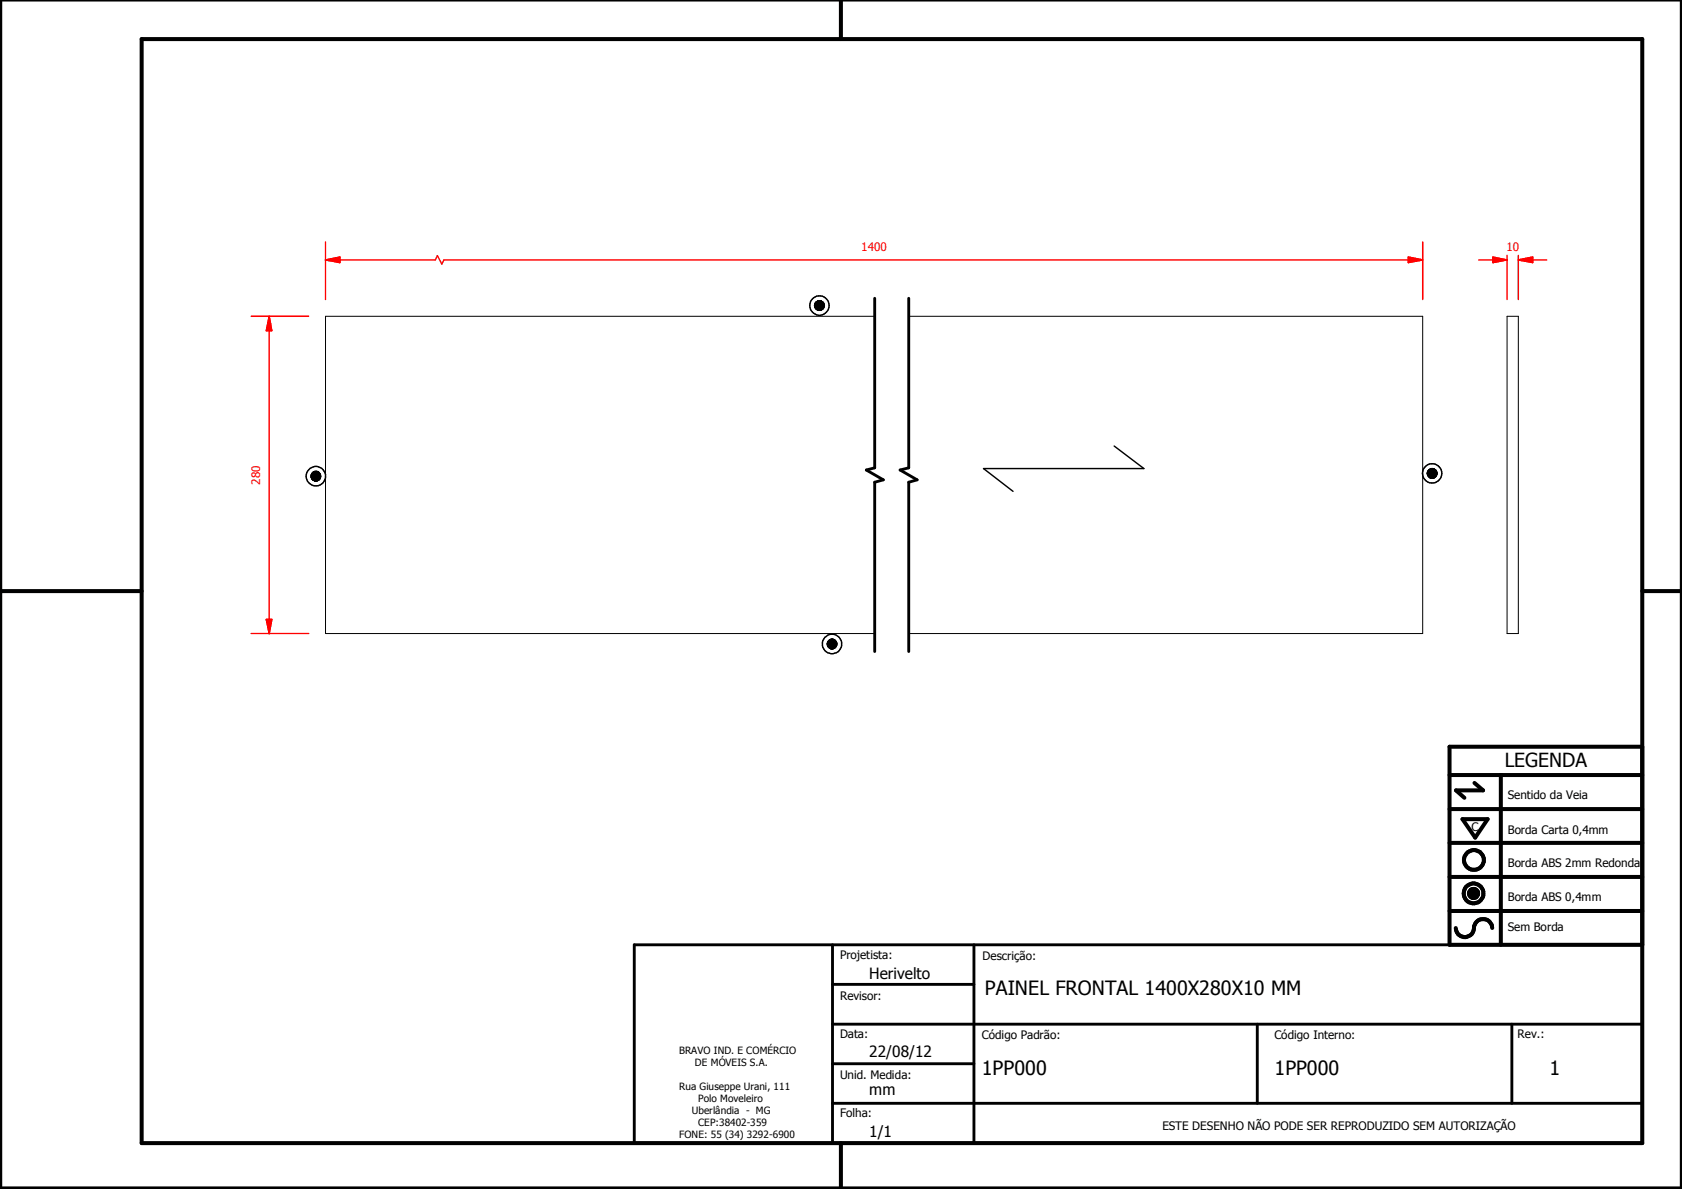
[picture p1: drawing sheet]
<svg xmlns="http://www.w3.org/2000/svg" width="297mm" height="210mm" viewBox="0 0 297 210" stroke-linecap="round" stroke-linejoin="round" font-family="sans-serif">
<g fill="none" stroke="#000" stroke-width=".18">
<path d="M143.8 53.8l1.8 .1zM143.8 53.9l1.8 .1zM143.8 54h1.8l-.1 .1zM143.8 54l1.7 .1h-1.6zM143.9 54.1h1.6zM143.9 54.1l1.6 .1zM143.9 53.8h1.7h-1.8zM143.9 53.8h1.7zM143.9 54.2l1.6 .1zM143.9 54.3h1.6zM143.9 54.3l1.6 .1zM143.9 53.7l1.6 .1h-1.6z"/>
<path d="M143.9 53.7l1.6 .1zM143.9 53.6l1.6 .1zM144 54.4h1.5zM144 54.4h1.4zM144 53.5l1.5 .1h-1.6zM144 53.5l1.5 .1zM144.1 54.4h1.3zM144.1 54.4l1.2 .1zM144.1 53.4l1.4 .1h-1.5zM144.1 53.4l1.4 .1zM144.1 54.5h1.2zM144.1 54.5l1.2 .1z"/>
<path d="M144.1 53.4h1.3zM144.1 54.6h1.2zM144.1 54.6l1.1 .1zM144.1 53.3l1.2 .1h-1.2zM144.1 53.3l1.2 .1zM144.1 53.3h1.2zM144.2 54.7h1zM144.2 54.7h.9zM144.2 53.3h1.1zM144.2 53.3h1zM144.3 54.7h.8zM144.3 53.2l.9 .1z"/>
<path d="M144.3 53.2h.8zM144.4 54.7h.7zM144.4 54.7h.6zM144.4 53.2h.7zM144.4 54.7l.5 .1zM144.4 53.1l.7 .1zM144.4 53.1h.6zM144.6 54.8h.3zM144.6 54.8h.2zM144.6 53.1h.4zM144.6 53.1h.3zM144.6 53.1h.2z"/>
<path d="M154.5 55.8h-97v56h97M160.5 55.8h90.7v56h-90.7M266.1 55.8h2v56h-2zM54.9 84l1.7 .1zM54.9 84.1h1.7zM54.9 84.1l1.7 .1zM54.9 84.2h1.7zM54.9 84.2l1.7 .1zM54.9 83.9l1.7 .1h-1.7zM54.9 83.9h1.7v.1zM55 84.3h1.6zM55 84.3l1.6 .1z"/>
<path d="M55 83.8l1.6 .1zM55 84.4h1.6zM55 84.4l1.5 .1zM55 83.7l1.6 .1h-1.6zM55 83.7l1.6 .1zM55.1 84.5h1.4zM55.1 84.5l1.4 .1zM55.1 84.6h1.4zM55.1 84.6h1.3zM55.1 83.7h1.5h-1.6zM55.1 83.7h1.5zM55.1 83.6l1.4 .1z"/>
<path d="M55.2 84.6h1.2zM55.2 84.6l1.1 .1zM55.2 83.5l1.3 .1h-1.4zM55.2 83.5l1.3 .1zM55.2 84.7h1.1zM55.2 84.7l1.1 .1zM55.2 83.4l1.2 .1zM55.3 84.8h1zM55.3 84.8h.9zM55.3 83.4h1h-1.1zM55.3 83.4h1zM55.4 84.8h.8z"/>
<path d="M55.4 84.8h.7zM55.4 83.3l.9 .1zM55.4 83.3h.8zM55.5 84.8h.6zM55.5 84.8l.5 .1zM55.5 83.3h.7zM55.5 83.3h.6zM55.5 84.9h.5zM55.6 84.9h.4zM55.6 84.9h.3zM55.6 83.2l.4 .1zM55.6 83.2h.4z"/>
<path d="M55.7 84.9h.2zM55.7 83.2h.3zM55.7 83.2h.2zM252 83.5l1.8 .1zM252 83.6l1.8 .1zM252 83.7h1.8zM252 83.7h1.7zM252.1 83.7h1.6zM252.1 83.7l1.6 .1zM252.1 83.4l1.7 .1h-1.8zM252.1 83.4l1.7 .1zM252.1 83.8l1.6 .1z"/>
<path d="M252.1 83.9h1.6zM252.1 83.9l1.6 .1zM252.1 83.3l1.6 .1h-1.6zM252.1 83.3l1.6 .1zM252.1 83.2l1.6 .1zM252.2 84h1.5zM252.2 84l1.4 .1zM252.2 83.1l1.5 .1h-1.6zM252.2 83.1l1.5 .1zM252.3 84.1h1.3zM252.3 84.1h1.2zM252.3 83.1h1.4h-1.5z"/>
<path d="M252.3 83.1h1.4zM252.3 84.1l1.2 .1zM252.3 83l1.3 .1h-1.3zM252.3 83l1.3 .1zM252.3 84.2h1.2zM252.3 84.2h1.1zM252.3 82.9l1.2 .1zM252.3 82.9h1.2zM252.4 84.2h1zM252.4 84.2l.9 .1zM252.4 82.9h1.1zM252.4 82.9h1z"/>
<path d="M252.5 84.3h.8zM252.5 82.8l.9 .1zM252.6 84.3h.7zM252.6 84.3l.6 .1zM252.6 82.8h.7zM252.6 84.4h.6zM252.6 84.4h.5zM252.6 82.8h.6zM252.8 84.4h.3zM252.8 84.4h.2zM252.8 82.7l.4 .1zM252.8 82.7h.3z"/>
<path d="M252.8 82.7h.2zM146.1 113.6l1.7 .1zM146.1 113.7h1.7v.1zM146.1 113.7l1.7 .1h-1.7zM146.1 113.8l1.7 .1zM146.1 113.9h1.7zM146.1 113.9l1.6 .1zM146.1 114h1.6zM146.1 113.5l1.7 .1h-1.7zM146.1 113.5h1.7v.1zM146.1 113.4l1.7 .1zM146.2 114h1.5z"/>
<path d="M146.2 114l1.5 .1zM146.2 113.4h1.5zM146.2 114.1h1.5zM146.2 114.1l1.4 .1zM146.2 113.3l1.5 .1h-1.5zM146.2 113.3l1.5 .1zM146.3 114.2h1.3zM146.3 114.2l1.3 .1zM146.3 113.2l1.4 .1h-1.5zM146.3 113.2l1.4 .1zM146.3 114.3h1.3zM146.3 114.3h1.2z"/>
<path d="M146.3 113.1l1.3 .1h-1.3zM146.3 113.1l1.3 .1zM146.3 113.1h1.3zM146.4 114.3h1.1zM146.4 114.3l1 .1zM146.4 113.1h1.2zM146.5 114.4h.9zM146.5 113l1 .1h-1.1zM146.5 113l1 .1zM146.5 114.4l.8 .1zM146.5 112.9l.9 .1zM146.5 112.9h.9z"/>
<path d="M146.6 114.5h.7zM146.6 114.5h.6zM146.6 112.9h.8zM146.6 112.9h.7zM146.7 114.5h.5zM146.7 114.5h.4zM146.7 112.9h.6zM146.7 112.9h.5zM146.8 114.5h.3zM146.8 114.5h.2zM146.8 112.9h.4zM146.8 112.9h.3z"/>
<path d="M146.9 114.5h.1zM146.9 112.9h.2zM146.9 112.9h.1zM259.4 157.6l1.6 .1zM259.4 157.7l1.6 .1zM259.4 157.8l1.6 .1zM259.4 157.9h1.6v.1zM259.4 157.9l1.6 .1h-1.5zM259.4 157.6h1.6zM259.5 158h1.5zM259.5 158l1.4 .1zM259.5 157.5l1.5 .1h-1.6z"/>
<path d="M259.5 157.5l1.5 .1zM259.5 158.1h1.4zM259.5 157.4l1.5 .1h-1.5zM259.5 157.4l1.5 .1zM259.5 158.1l1.4 .1zM259.5 157.3l1.4 .1h-1.4zM259.5 157.3l1.4 .1zM259.6 158.2h1.3zM259.6 158.2h1.2zM259.6 157.2l1.3 .1h-1.4zM259.6 157.2l1.3 .1zM259.6 158.2l1.2 .1z"/>
<path d="M259.6 157.2h1.3zM259.7 158.3h1.1zM259.7 158.3l1 .1zM259.7 157.1l1.1 .1h-1.2zM259.7 157.1l1.1 .1zM259.7 157.1h1.1zM259.8 158.4h.9zM259.8 158.4h.8zM259.8 157.1h1zM259.8 157.1h.9zM259.8 158.4l.8 .1zM259.8 157l.9 .1z"/>
<path d="M259.8 157h.8zM259.9 158.5h.7zM259.9 158.5h.6zM259.9 157h.7zM260 158.5h.5zM260 158.5h.4zM260 157h.6zM260.1 158.5h.3zM260.1 158.5h.2zM260.1 156.9l.4 .1zM260.1 156.9h.3zM260.1 156.9h.2z"/>
</g>
<path d="M154.5 52.7v29.9l-1.5 .4 3 1.7-1.5 .4v29.9M160.5 52.7v29.9l-1.5 .4 3 1.7-1.5 .4v29.9M112 166.8h178v35h-178zM147 173.8h25M147 166.8v35M172 166.8v35M147 194.8h143M147 180.8h143M147 187.8h25M222 180.8v14M267 180.8v14" fill="none" stroke="#000" stroke-width=".51"/>
<g fill="#000">
<path d="M143.9 53.8h1.7h-1.8zM143.9 53.8h1.7zM143.9 53.7l1.6 .1h-1.6zM143.9 53.7l1.6 .1zM143.9 53.6l1.6 .1zM144 53.5l1.5 .1h-1.6zM144 53.5l1.5 .1zM144.1 53.4l1.4 .1h-1.5zM144.1 53.4l1.4 .1zM144.1 53.4h1.3zM144.1 53.3l1.2 .1h-1.2zM144.1 53.3l1.2 .1z"/>
<path d="M144.1 53.3h1.2zM144.2 53.3h1.1zM144.2 53.3h1zM144.3 53.2l.9 .1zM144.3 53.2h.8zM144.4 53.2h.7zM144.4 53.1l.7 .1zM144.4 53.1h.6zM144.6 53.1h.4zM144.6 53.1h.3zM144.6 53.1h.2zM144.6 54.8h.2z"/>
<path d="M144.4 54.7l.5 .1zM144.6 54.8h.3zM144.4 54.7h.6zM144.3 54.7h.8zM144.4 54.7h.7zM144.2 54.7h.9zM144.1 54.6l1.1 .1zM144.2 54.7h1zM144.1 54.5l1.2 .1zM144.1 54.6h1.2zM144.1 54.4l1.2 .1zM144.1 54.5h1.2z"/>
<path d="M144 54.4h1.4zM144.1 54.4h1.3zM143.9 54.3l1.6 .1zM144 54.4h1.5zM143.9 54.1l1.6 .1zM143.9 54.2l1.6 .1zM143.9 54.3h1.6zM143.8 54l1.7 .1h-1.6zM143.9 54.1h1.6zM143.8 53.8l1.8 .1zM143.8 53.9l1.8 .1zM143.8 54h1.8l-.1 .1z"/>
<path d="M54.9 83.9l1.7 .1h-1.7zM54.9 83.9h1.7v.1zM55 83.8l1.6 .1zM55 83.7l1.6 .1h-1.6zM55 83.7l1.6 .1zM55.1 83.7h1.5h-1.6zM55.1 83.7h1.5zM55.1 83.6l1.4 .1zM55.2 83.5l1.3 .1h-1.4zM55.2 83.5l1.3 .1zM55.2 83.4l1.2 .1zM55.3 83.4h1h-1.1z"/>
<path d="M55.3 83.4h1zM55.4 83.3l.9 .1zM55.4 83.3h.8zM55.5 83.3h.7zM55.5 83.3h.6zM55.6 83.2l.4 .1zM55.6 83.2h.4zM55.7 83.2h.3zM55.7 83.2h.2zM55.6 84.9h.3zM55.7 84.9h.2zM55.5 84.9h.5z"/>
<path d="M55.6 84.9h.4zM55.5 84.8l.5 .1zM55.4 84.8h.7zM55.5 84.8h.6zM55.3 84.8h.9zM55.4 84.8h.8zM55.2 84.7l1.1 .1zM55.3 84.8h1zM55.2 84.6l1.1 .1zM55.2 84.7h1.1zM55.1 84.6h1.3zM55.2 84.6h1.2z"/>
<path d="M55.1 84.5l1.4 .1zM55.1 84.6h1.4zM55 84.4l1.5 .1zM55.1 84.5h1.4zM55 84.3l1.6 .1zM55 84.4h1.6zM54.9 84l1.7 .1zM54.9 84.1l1.7 .1zM54.9 84.2h1.7zM54.9 84.2l1.7 .1zM55 84.3h1.6zM54.9 84.1h1.7z"/>
<path d="M252.1 83.4l1.7 .1h-1.8zM252.1 83.4l1.7 .1zM252.1 83.3l1.6 .1h-1.6zM252.1 83.3l1.6 .1zM252.1 83.2l1.6 .1zM252.2 83.1l1.5 .1h-1.6zM252.2 83.1l1.5 .1zM252.3 83.1h1.4h-1.5zM252.3 83.1h1.4zM252.3 83l1.3 .1h-1.3zM252.3 83l1.3 .1zM252.3 82.9l1.2 .1z"/>
<path d="M252.3 82.9h1.2zM252.4 82.9h1.1zM252.4 82.9h1zM252.5 82.8l.9 .1zM252.6 82.8h.7zM252.6 82.8h.6zM252.8 82.7l.4 .1zM252.8 82.7h.3zM252.8 82.7h.2zM252.8 84.4h.2zM252.6 84.4h.5zM252.8 84.4h.3z"/>
<path d="M252.6 84.3l.6 .1zM252.6 84.4h.6zM252.5 84.3h.8zM252.6 84.3h.7zM252.4 84.2l.9 .1zM252.3 84.2h1.1zM252.4 84.2h1zM252.3 84.1l1.2 .1zM252.3 84.2h1.2zM252.3 84.1h1.2zM252.2 84l1.4 .1zM252.3 84.1h1.3z"/>
<path d="M252.1 83.9l1.6 .1zM252.2 84h1.5zM252.1 83.7l1.6 .1zM252.1 83.8l1.6 .1zM252.1 83.9h1.6zM252 83.7h1.7zM252.1 83.7h1.6zM252 83.5l1.8 .1zM252 83.6l1.8 .1zM252 83.7h1.8zM146.1 113.5l1.7 .1h-1.7zM146.1 113.5h1.7v.1z"/>
<path d="M146.1 113.4l1.7 .1zM146.2 113.4h1.5zM146.2 113.3l1.5 .1h-1.5zM146.2 113.3l1.5 .1zM146.3 113.2l1.4 .1h-1.5zM146.3 113.2l1.4 .1zM146.3 113.1l1.3 .1h-1.3zM146.3 113.1l1.3 .1zM146.3 113.1h1.3zM146.4 113.1h1.2zM146.5 113l1 .1h-1.1zM146.5 113l1 .1z"/>
<path d="M146.5 112.9l.9 .1zM146.5 112.9h.9zM146.6 112.9h.8zM146.6 112.9h.7zM146.7 112.9h.6zM146.7 112.9h.5zM146.8 112.9h.4zM146.8 112.9h.3zM146.9 112.9h.2zM146.9 112.9h.1zM146.8 114.5h.2zM146.9 114.5h.1z"/>
<path d="M146.7 114.5h.4zM146.8 114.5h.3zM146.6 114.5h.6zM146.7 114.5h.5zM146.5 114.4l.8 .1zM146.6 114.5h.7zM146.5 114.4h.9zM146.4 114.3l1 .1zM146.3 114.3h1.2zM146.4 114.3h1.1zM146.3 114.2l1.3 .1zM146.3 114.3h1.3z"/>
<path d="M146.2 114.1l1.4 .1zM146.3 114.2h1.3zM146.2 114l1.5 .1zM146.2 114.1h1.5zM146.1 113.9l1.6 .1zM146.1 114h1.6zM146.2 114h1.5zM146.1 113.6l1.7 .1zM146.1 113.7h1.7v.1zM146.1 113.7l1.7 .1h-1.7zM146.1 113.8l1.7 .1zM146.1 113.9h1.7z"/>
<path d="M259.4 157.6h1.6zM259.5 157.5l1.5 .1h-1.6zM259.5 157.5l1.5 .1zM259.5 157.4l1.5 .1h-1.5zM259.5 157.4l1.5 .1zM259.5 157.3l1.4 .1h-1.4zM259.5 157.3l1.4 .1zM259.6 157.2l1.3 .1h-1.4zM259.6 157.2l1.3 .1zM259.6 157.2h1.3zM259.7 157.1l1.1 .1h-1.2zM259.7 157.1l1.1 .1z"/>
<path d="M259.7 157.1h1.1zM259.8 157.1h1zM259.8 157.1h.9zM259.8 157l.9 .1zM259.8 157h.8zM259.9 157h.7zM260 157h.6zM260.1 156.9l.4 .1zM260.1 156.9h.3zM260.1 156.9h.2zM260.1 158.5h.2zM260 158.5h.4z"/>
<path d="M260.1 158.5h.3zM259.9 158.5h.6zM260 158.5h.5zM259.8 158.4l.8 .1zM259.9 158.5h.7zM259.8 158.4h.8zM259.7 158.3l1 .1zM259.8 158.4h.9zM259.6 158.2l1.2 .1zM259.7 158.3h1.1zM259.6 158.2h1.2zM259.5 158.1l1.4 .1z"/>
<path d="M259.6 158.2h1.3zM259.5 158l1.4 .1zM259.5 158.1h1.4zM259.4 157.9l1.6 .1h-1.5zM259.5 158h1.5zM259.4 157.6l1.6 .1zM259.4 157.7l1.6 .1zM259.4 157.8l1.6 .1zM259.4 157.9h1.6v.1z"/>
</g>
<g fill="none" stroke="#000" stroke-width=".71">
<path d="M148.5 0v6.9M297 -.1v209.9h-297v-209.9M25 6.9h265v194.9h-265zM0 104.4h25M290 104.4h7M256 136.8h34M260.4 138.2l1.5 1.3h-4.8l1.5 1.3M265 136.8v30M290 131.8h-34v35h34M256 154.8h34M256 148.8h34M256 142.8h34"/>
<path d="M258.3 144.6h4.4l-2.2 3.3zM256 160.8h34M257.1 163.8a1.62 1.62 0 0 0 1.8 1.6 1.62 1.62 0 0 0 1.4-1.9 1.63 1.63 0 0 1 1.7-1.2 1.63 1.63 0 0 1 1.5 1.5M148.5 201.8v8"/>
<circle cx="260.2" cy="157.7" r="1.76"/>
<circle cx="260.2" cy="157.7" r=".82"/>
<circle cx="260.3" cy="151.8" r="1.76"/>
</g>
<path d="M57.5 45.9h2.5" fill="none" stroke="#f00" stroke-width=".25"/>
<path d="M57.5 45.9l2.5-.5v1z" fill="#f00"/>
<path d="M57.5 45.9l2.5-.5v1zM248.7 45.9h2.5" fill="none" stroke="#f00" stroke-width=".25"/>
<path d="M248.7 45.4l2.5 .5-2.5 .5z" fill="#f00"/>
<path d="M57.5 42.7v10.2M60 45.9h16.9l.4-.8 .7 1.5 .4-.7h170.3M248.7 45.4l2.5 .5-2.5 .5zM251.2 42.7v10.2M47.5 109.3v2.5" fill="none" stroke="#f00" stroke-width=".25"/>
<path d="M47 109.3h1l-.5 2.5z" fill="#f00"/>
<path d="M47.5 55.8v2.6M47 109.3h1l-.5 2.5z" fill="none" stroke="#f00" stroke-width=".25"/>
<path d="M47.5 55.8l.5 2.6h-1z" fill="#f00"/>
<path d="M44.4 55.8h10.1M47.5 55.8l.5 2.6h-1zM47.5 58.4v50.9M268.1 45.9h2.6M44.4 111.8h10.1" fill="none" stroke="#f00" stroke-width=".25"/>
<path d="M268.1 45.9l2.6-.5v1z" fill="#f00"/>
<path d="M263.6 45.9h2.5M268.1 45.9l2.6-.5v1z" fill="none" stroke="#f00" stroke-width=".25"/>
<path d="M263.6 45.4l2.5 .5-2.5 .5z" fill="#f00"/>
<path d="M261.2 45.9h2.4M263.6 45.4l2.5 .5-2.5 .5zM266.1 45.1v7.8M268.1 45.1v7.8M270.7 45.9h2.5" fill="none" stroke="#f00" stroke-width=".25"/>
<g fill="none" stroke="#000" stroke-width=".25">
<path d="M196.8 78.7l5.2 4h-28.3l5.2 4"/>
<circle cx="144.7" cy="53.9" r=".86"/>
<circle cx="144.7" cy="54" r="1.7"/>
<circle cx="55.8" cy="84.1" r=".83"/>
<circle cx="55.8" cy="84.1" r="1.72"/>
<circle cx="252.9" cy="83.6" r=".85"/>
<circle cx="252.9" cy="83.6" r="1.71"/>
<circle cx="146.9" cy="113.7" r=".84"/>
<circle cx="146.9" cy="113.7" r="1.72"/>
</g>
<g font-size="3.5">
<text x="173.9" y="175.7">PAINEL FRONTAL 1400X280X10 MM</text>
<text x="173.4" y="189.7">1PP000</text>
<text x="225.1" y="189.7">1PP000</text>
<text x="273.6" y="189.7">1</text>
</g>
<text font-size="3.4" x="265.7" y="135.4">LEGENDA</text>
<g font-size="2.7">
<text x="153.5" y="172.8">Herivelto</text>
<text x="153.5" y="186.6">22/08/12</text>
<text x="153.5" y="193.4">mm</text>
<text x="153.5" y="200.8">1/1</text>
</g>
<g font-size="2.1" fill="#f00">
<text x="152.1" y="44.3">1400</text>
<text x="266" y="44.3">10</text>
<text x="45.9" y="85.6" transform="rotate(-90 45.9 85.6)">280</text>
</g>
<g font-size="2.1">
<text x="266.3" y="141.1">Sentido da Veia</text>
<text x="259.8" y="146.7">C</text>
<text x="266.3" y="147.2">Borda Carta 0,4mm</text>
<text x="266.3" y="153.1">Borda ABS 2mm Redonda</text>
<text x="266.3" y="159">Borda ABS 0,4mm</text>
<text x="266.3" y="164.4">Sem Borda</text>
<text x="148.4" y="169.3">Projetista:</text>
<text x="173.5" y="169.5">Descrição:</text>
<text x="148.4" y="176.6">Revisor:</text>
<text x="148.4" y="183.2">Data:</text>
<text x="173.4" y="183.3">Código Padrão:</text>
<text x="225.1" y="183.3">Código Interno:</text>
<text x="268" y="183.2">Rev.:</text>
<text x="148.4" y="190.5">Unid. Medida:</text>
<text x="148.4" y="197.2">Folha:</text>
<text x="205.3" y="199.5">ESTE DESENHO NÃO PODE SER REPRODUZIDO SEM AUTORIZAÇÃO</text>
</g>
<g font-size="1.8">
<text x="119.9" y="186">BRAVO IND. E COMÉRCIO</text>
<text x="122.7" y="188.1">DE MÓVEIS S.A.</text>
<text x="119.9" y="192.4">Rua Giuseppe Urani, 111</text>
<text x="122.2" y="196.7">Uberlândia - MG</text>
<text x="123.3" y="194.6">Polo Moveleiro</text>
<text x="119.9" y="201">FONE: 55 (34) 3292-6900</text>
<text x="123.3" y="198.8">CEP:38402-359</text>
</g>
</svg>
